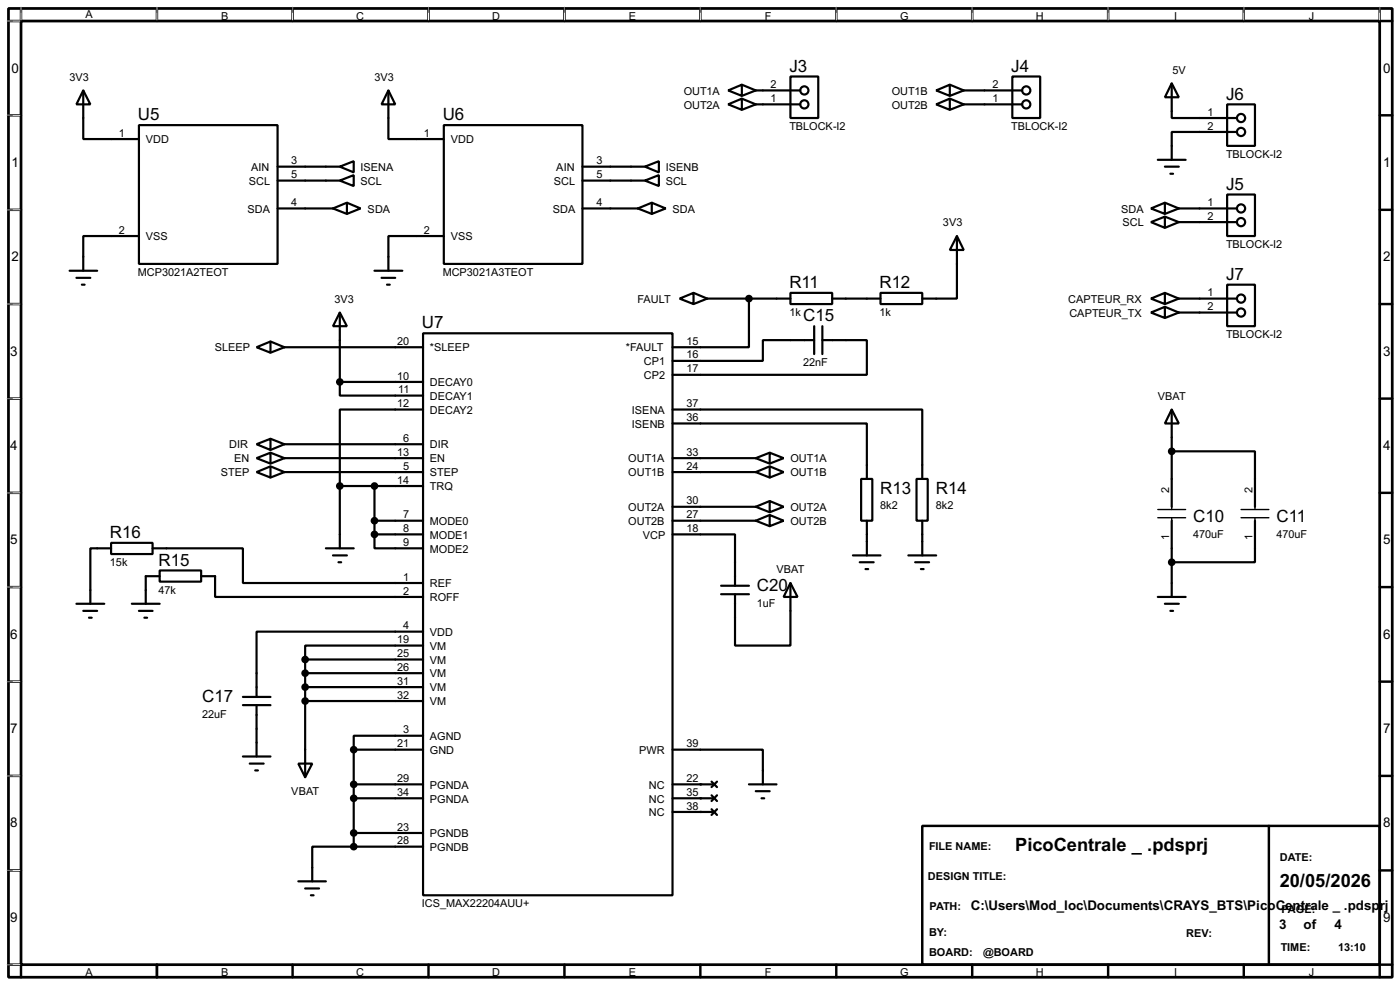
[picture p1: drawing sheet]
<svg xmlns="http://www.w3.org/2000/svg" width="256mm" height="180mm" viewBox="0 0 256 180" stroke-linecap="round" stroke-linejoin="round" font-family="sans-serif">
<path d="M1.6 1.6h253.5v177.3h-253.5zM3.9 3.9h248.9v172.7h-248.9z" fill="none" stroke="#000" stroke-width=".5"/>
<g fill="none" stroke="#000" stroke-width=".45">
<path d="M3.9 1.6v2.3h-2.3M28.8 1.6v2.3M53.6 1.6v2.3M78.5 1.6v2.3M103.4 1.6v2.3M128.3 1.6v2.3M153.2 1.6v2.3M178.1 1.6v2.3M203 1.6v2.3M227.9 1.6v2.3M252.8 1.6v2.3h2.3M1.6 21.1h2.3"/>
<path d="M1.6 38.4h2.3M252.8 21.1h2.3M252.8 38.4h2.3M1.6 55.7h2.3M252.8 55.7h2.3M1.6 73h2.3M252.8 73h2.3M1.6 90.2h2.3M252.8 90.2h2.3M1.6 107.5h2.3M252.8 107.5h2.3M1.6 124.8h2.3"/>
<path d="M252.8 124.8h2.3M1.6 142h2.3M1.6 159.3h2.3M169 151.2h83.8v25.4h-83.8zM232.5 151.2v25.4M252.8 142h2.3M252.8 159.3h2.3M1.6 176.6h2.3v2.3M28.8 176.6v2.3M53.6 176.6v2.3M78.5 176.6v2.3M103.4 176.6v2.3"/>
<path d="M128.3 176.6v2.3M153.2 176.6v2.3M178.1 176.6v2.3M203 176.6v2.3M227.9 176.6v2.3M255.1 176.6h-2.3v2.3"/>
</g>
<g fill="none" stroke="#fff" stroke-width=".18">
<path d="M1.3 3.9h2.3M3.9 1.3v2.3M28.8 1.3v2.3M53.6 1.3v2.3M78.5 1.3v2.3M103.4 1.3v2.3M128.3 1.3v2.3M153.2 1.3v2.3M178.1 1.3v2.3M203 1.3v2.3M227.9 1.3v2.3M252.8 1.3v2.3"/>
<path d="M1.3 21.1h2.3M1.3 38.4h2.3M1.3 55.7h2.3M1.3 73h2.3M1.3 90.2h2.3M1.3 107.5h2.3M1.3 124.8h2.3M1.3 142h2.3M1.3 159.3h2.3M1.3 176.6h2.3"/>
</g>
<g fill="#000">
<path d="M1.3 3.8l1.1 .1zM3.8 1.3l.1 1.1zM28.7 1.3l.1 1.1zM53.6 1.3v1.1zM78.5 1.3v1.1zM103.4 1.3v1.1zM128.3 1.3v1.1zM153.2 1.3v1.1zM178.1 1.3v1.1zM203 1.3v1.1zM227.8 1.3l.1 1.1zM252.7 1.3l.1 1.1z"/>
<path d="M1.3 21.1h1.1zM1.3 38.4h1.1zM1.3 55.6l1.1 .1zM1.3 72.9l1.1 .1zM1.3 90.2h1.1zM1.3 107.4l1.1 .1zM1.3 124.7l1.1 .1zM1.3 142h1.1zM1.3 159.3h1.1zM1.3 176.5l1.1 .1z"/>
<circle cx="128.3" cy="143.6" r=".2"/>
<circle cx="128.3" cy="146.1" r=".2"/>
<circle cx="128.3" cy="148.6" r=".2"/>
</g>
<g fill="none" stroke="#000" stroke-width=".4">
<path d="M15.3 16.6l1.3 2.5h-2.6zM15.3 16.6v8.9h10.2M71.2 16.6l1.2 2.5h-2.5zM71.2 16.6v8.9h10.1M133.4 16.6l2.5-1.1v2.1zM133.4 19.1l2.5-1v2zM135.9 15.5l2.6 1.1M135.9 18.1l2.6 1M138.5 16.6h8.1M138.5 19.1h8.1M138.5 16.6l-2.6 1M138.5 19.1l-2.6 1"/>
<path d="M144.8 14h5.1v7.6h-5.1zM171.5 16.6l2.5-1.1v2.1zM171.5 19.1l2.5-1v2zM174 15.5l2.6 1.1M174 18.1l2.6 1M176.6 16.6h10.7M176.6 19.1h10.7M176.6 16.6l-2.6 1M176.6 19.1l-2.6 1M185.5 14h5.1v7.6h-5.1zM214.7 15.3l1.3 2.5h-2.6zM214.7 15.3v6.3h11.9"/>
<path d="M224.8 19.1h5.1v7.6h-5.1zM25.5 22.9h25.4v25.4h-25.4zM50.9 30.5h11.4M50.9 33.1h11.4M50.9 38.2h10.1M61 38.2l2.6 1M62.3 30.5l2.5-1v2.1zM62.3 33.1l2.5-1v2zM63.6 37.1l2.5 1.1-2.5 1zM63.6 37.1l-2.6 1.1M81.3 22.9h25.4v25.4h-25.4zM106.7 30.5h11.5"/>
<path d="M106.7 33.1h11.5M106.7 38.2h10.2M116.9 38.2l2.5 1M118.2 30.5l2.5-1v2.1zM118.2 33.1l2.5-1v2zM119.4 37.1l2.6 1.1-2.6 1zM119.4 37.1l-2.5 1.1M210.9 38.2l2.5-1.1v2.1zM212.1 29.3h5.1M213.4 30.5h2.6M213.4 37.1l2.6 1.1M213.4 39.7l2.6 1"/>
<path d="M214.4 31.8h.5M216 38.2h10.6M216 38.2l-2.6 1M224.8 35.6h5.1v7.6h-5.1zM226.6 24.2h-11.9v5.1M12.8 49.6h5M14 50.9h2.6M15 52.1h.5M25.5 43.2h-10.2v6.4M62.3 57.2l1.3 2.5h-2.6zM62.3 57.2v12.7M68.6 49.6h5.1"/>
<path d="M69.9 50.9h2.5M70.9 52.1h.5M81.3 43.2h-10.1v6.4M124.5 54.7l2.6-1.1v2.1zM127.1 53.6l2.5 1.1M129.6 54.7h15.2M129.6 54.7l-2.5 1M137.2 54.7v8.9h-14M144.8 53.6h7.7v2.1h-7.7zM149.2 59.7v5.1M150.7 59.7v5.1M152.5 54.7h8.8"/>
<path d="M161.3 53.6h7.7v2.1h-7.7zM175.3 43.2l1.3 2.6h-2.6zM175.3 43.2v11.5h-6.3M210.9 40.7l2.5-1v2zM210.9 54.7l2.5-1.1v2.1zM210.9 57.2l2.5-1v2zM213.4 53.6l2.6 1.1M213.4 56.2l2.6 1M216 40.7h10.6M216 54.7h10.6M216 57.2h10.6M216 40.7l-2.6 1"/>
<path d="M216 54.7l-2.6 1M216 57.2l-2.6 1M224.8 52.1h5.1v7.6h-5.1zM47 63.6l2.6-1.1v2.1zM49.6 62.5l2.5 1.1M52.1 63.6h25.4M52.1 63.6l-2.5 1M62.3 69.9v2.5h15.2M62.3 69.9h15.2M77.5 61h45.7v102.9h-45.7zM77.5 75h-15.2v14M123.2 75h45.8v12.7"/>
<path d="M123.2 77.5h35.6v10.2M149.2 62.3h-9.4v3.8h-16.6M150.7 62.3h8.1v6.3h-35.6M214.7 75l1.3 2.5h-2.6zM214.7 75v17.8M20.4 99.4h7.6v2h-7.6zM47 86.4l2.6-1v2zM47 83.9l2.6-1v2zM47 81.3l2.6-1v2.1zM49.6 85.4l2.5 1M49.6 82.9l2.5 1M49.6 80.3l2.5 1"/>
<path d="M52.1 81.3h25.4M52.1 83.9h25.4M52.1 86.4h25.4M52.1 86.4l-2.5 1M52.1 83.9l-2.5 1M52.1 81.3l-2.5 1.1M62.3 89v11.4M62.3 89h15.2M68.6 97.8v2.6h8.9M68.6 89v8.8M68.6 95.3h8.9M68.6 97.8h8.9"/>
<path d="M123.2 97.8h11.5v9.4M123.2 83.9h15.3M123.2 86.4h15.3M123.2 95.3h15.3M123.2 92.8h15.3M138.5 83.9l2.5 1M138.5 86.4l2.5 1M138.5 92.8l2.5 1M138.5 95.3l2.5 1M141 82.9l2.6 1-2.6 1zM141 85.4l2.6 1-2.6 1zM141 91.7l2.6 1.1-2.6 1z"/>
<path d="M141 94.3l2.6 1-2.6 1zM141 82.9l-2.5 1M141 85.4l-2.5 1M141 91.7l-2.5 1.1M141 94.3l-2.5 1M157.8 87.7h2v7.6h-2zM158.8 95.3v6.4M167.9 87.7h2.1v7.6h-2.1zM169 95.3v6.4M214.7 82.6h15.2v10.2M214.7 95.3v14M229.9 95.3v7.6h-15.2"/>
<path d="M14 110.5h5.1M15.3 111.8h2.5M16.3 113.1h.5M20.4 100.4h-3.8v10.1M24.2 110.5h5.1M25.5 111.8h2.5M26.5 113.1h.5M28 100.4h16.5v6.3h33M29.3 104.4h7.6v2.1h-7.6zM29.3 105.5h-2.6v5M36.9 105.5h2.5v3.8h38.1M59.7 100.4h5.1"/>
<path d="M61 101.7h2.6M62 102.9h.5M77.5 115.6h-30.5v12M77.5 118.2h-21.6v2.5M132.1 108.8h5.1M132.1 107.2h5.1M144.8 106.7l1.3 2.6h-2.5zM144.8 106.7v11.5h-10.1v-9.4M156.3 101.7h5M157.5 102.9h2.6M158.6 104.2h.5M166.4 101.7h5.1"/>
<path d="M167.7 102.9h2.5M168.7 104.2h.5M212.1 109.3h5.1M213.4 110.5h2.6M214.4 111.8h.5M44.5 138.5h5.1M44.5 129.1h5.1M44.5 127.6h5.1M45.8 139.8h2.5M47 129.1v9.4M54.7 139.8h2.5l-1.3 2.5zM55.9 120.7v21.6"/>
<path d="M55.9 120.7h21.6M55.9 123.2h21.6M55.9 125.8h21.6M55.9 128.3h21.6M64.8 137.2v17.8M64.8 137.2h12.7M77.5 134.7h-12.7v2.5M123.2 137.2h16.6v6.4M46.8 141h.5M64.8 155h-7.6v6.3M64.8 143.6h12.7M64.8 146.1h12.7"/>
<path d="M64.8 152.5h12.7M64.8 155h12.7M123.2 143.6h7.7M123.2 146.1h7.7M123.2 148.6h7.7M130.4 143.1l1 1M130.4 145.6l1 1M130.4 148.1l1 1.1M131.4 143.1l-1 1M131.4 145.6l-1 1M131.4 148.1l-1 1.1M137.2 143.6h5.1"/>
<path d="M138.5 144.8h2.5M139.5 146.1h.5M54.7 161.3h5M55.9 162.6h2.6M57 163.9h.5"/>
<circle cx="147.3" cy="16.6" r=".75"/>
<circle cx="147.3" cy="19.1" r=".75"/>
<circle cx="188" cy="19.1" r=".75"/>
<circle cx="188" cy="16.6" r=".75"/>
<circle cx="227.3" cy="38.2" r=".75"/>
<circle cx="227.3" cy="24.2" r=".75"/>
<circle cx="227.3" cy="21.6" r=".75"/>
<circle cx="227.3" cy="54.7" r=".75"/>
<circle cx="227.3" cy="57.2" r=".75"/>
<circle cx="227.3" cy="40.7" r=".75"/>
</g>
<g fill="#000" stroke="#000" stroke-width=".4">
<circle cx="137.2" cy="54.7" r=".5"/>
<circle cx="62.2" cy="69.9" r=".5"/>
<circle cx="62.2" cy="89" r=".5"/>
<circle cx="68.6" cy="95.3" r=".5"/>
<circle cx="68.6" cy="97.8" r=".5"/>
<circle cx="68.6" cy="89" r=".5"/>
<circle cx="214.6" cy="82.6" r=".5"/>
<circle cx="214.6" cy="102.9" r=".5"/>
<circle cx="55.9" cy="128.3" r=".5"/>
<circle cx="55.9" cy="125.8" r=".5"/>
<circle cx="55.9" cy="120.7" r=".5"/>
<circle cx="55.9" cy="123.2" r=".5"/>
<circle cx="64.8" cy="137.2" r=".5"/>
<circle cx="64.8" cy="146.1" r=".5"/>
<circle cx="64.8" cy="143.6" r=".5"/>
<circle cx="64.8" cy="155" r=".5"/>
<circle cx="64.8" cy="152.5" r=".5"/>
</g>
<path d="M212.1 94.8h5.1M212.1 93.3h5.1M214.7 92.8v.5M214.7 94.8v.5M227.4 94.8h5.1M227.4 93.3h5.1M229.9 92.8v.5M229.9 94.8v.5" fill="none" stroke="#000" stroke-width=".25"/>
<g font-size="3.4">
<text x="186" y="155.7">PicoCentrale _ .pdsprj</text>
<text x="234.5" y="162.3">20/05/2026</text>
</g>
<g font-size="3.1">
<text x="144.6" y="13.1">J3</text>
<text x="185.3" y="13.1">J4</text>
<text x="25.3" y="22">U5</text>
<text x="81.1" y="22">U6</text>
<text x="224.6" y="18.2">J6</text>
<text x="224.6" y="34.7">J5</text>
<text x="144.6" y="52.7">R11</text>
<text x="161.1" y="52.7">R12</text>
<text x="224.6" y="51.2">J7</text>
<text x="147.2" y="58.8">C15</text>
<text x="77.3" y="60.1">U7</text>
<text x="161.3" y="90.4">R13</text>
<text x="171.5" y="90.4">R14</text>
<text x="218.6" y="95.6">C10</text>
<text x="233.9" y="95.6">C11</text>
<text x="20.2" y="98.5">R16</text>
<text x="29.1" y="103.5">R15</text>
<text x="138.7" y="108.2">C20</text>
<text x="37.1" y="128.5">C17</text>
</g>
<g font-size="2.5">
<text x="2.1" y="13.3">0</text>
<text x="253.4" y="13.3">0</text>
<text x="2.1" y="30.5">1</text>
<text x="253.4" y="30.5">1</text>
<text x="2.1" y="47.8">2</text>
<text x="253.4" y="47.8">2</text>
<text x="1.9" y="65.1">3</text>
<text x="253.4" y="65.1">3</text>
<text x="1.9" y="82.3">4</text>
<text x="253.4" y="82.3">4</text>
<text x="1.9" y="99.6">5</text>
<text x="253.4" y="99.6">5</text>
<text x="1.9" y="116.9">6</text>
<text x="253.4" y="116.9">6</text>
<text x="1.9" y="134.2">7</text>
<text x="253.4" y="134.2">7</text>
<text x="1.9" y="151.4">8</text>
<text x="253.4" y="151.4">8</text>
<text x="177.9" y="166.5">C:\Users\Mod_loc\Documents\CRAYS_BTS\PicoCentrale _ .pdsprj</text>
<text x="1.9" y="168.7">9</text>
<text x="234.3" y="170">3</text>
<text x="238.8" y="170">of</text>
<text x="244.5" y="170">4</text>
<text x="253.4" y="168.7">9</text>
</g>
<g font-size="2">
<text x="15.6" y="3.3">A</text>
<text x="40.5" y="3.6">B</text>
<text x="65.3" y="3.6">C</text>
<text x="90.2" y="3.6">D</text>
<text x="115.2" y="3.6">E</text>
<text x="140.1" y="3.6">F</text>
<text x="164.9" y="3.6">G</text>
<text x="189.8" y="3.6">H</text>
<text x="215.1" y="3.6">I</text>
<text x="239.7" y="3.6">J</text>
<text x="12.8" y="14.8">3V3</text>
<text x="68.6" y="14.8">3V3</text>
<text x="125.3" y="17.3">OUT1A</text>
<text x="141.1" y="16.1">2</text>
<text x="163.4" y="17.3">OUT1B</text>
<text x="181.8" y="16.1">2</text>
<text x="214.8" y="13.5">5V</text>
<text x="125.3" y="19.9">OUT2A</text>
<text x="141.1" y="18.7">1</text>
<text x="144.6" y="23.8">TBLOCK-I2</text>
<text x="163.4" y="19.9">OUT2B</text>
<text x="181.8" y="18.7">1</text>
<text x="185.3" y="23.8">TBLOCK-I2</text>
<text x="221.2" y="21.2">1</text>
<text x="221.2" y="23.7">2</text>
<text x="21.8" y="25">1</text>
<text x="26.7" y="26.2">VDD</text>
<text x="77.6" y="25">1</text>
<text x="82.6" y="26.2">VDD</text>
<text x="224.6" y="28.9">TBLOCK-I2</text>
<text x="45.6" y="33.8">SCL</text>
<text x="46" y="31.3">AIN</text>
<text x="53.4" y="30.1">3</text>
<text x="53.4" y="32.6">5</text>
<text x="66.1" y="31.3">ISENA</text>
<text x="66.1" y="33.8">SCL</text>
<text x="101.5" y="33.8">SCL</text>
<text x="101.9" y="31.3">AIN</text>
<text x="109.3" y="30.1">3</text>
<text x="109.3" y="32.6">5</text>
<text x="122" y="31.3">ISENB</text>
<text x="122" y="33.8">SCL</text>
<text x="45.4" y="38.9">SDA</text>
<text x="53.4" y="37.7">4</text>
<text x="67.4" y="38.9">SDA</text>
<text x="101.3" y="38.9">SDA</text>
<text x="109.3" y="37.7">4</text>
<text x="123.2" y="38.9">SDA</text>
<text x="172.8" y="41.4">3V3</text>
<text x="205.4" y="38.9">SDA</text>
<text x="205.6" y="41.4">SCL</text>
<text x="221.2" y="37.7">1</text>
<text x="221.2" y="40.2">2</text>
<text x="21.8" y="42.8">2</text>
<text x="26.7" y="44">VSS</text>
<text x="77.6" y="42.8">2</text>
<text x="82.6" y="44">VSS</text>
<text x="224.6" y="45.4">TBLOCK-I2</text>
<text x="25.3" y="50.5">MCP3021A2TEOT</text>
<text x="81.1" y="50.5">MCP3021A3TEOT</text>
<text x="61.3" y="55.4">3V3</text>
<text x="116.8" y="55.4">FAULT</text>
<text x="144.6" y="57.8">1k</text>
<text x="161.1" y="57.8">1k</text>
<text x="195.7" y="55.4">CAPTEUR_RX</text>
<text x="195.9" y="58">CAPTEUR_TX</text>
<text x="221.2" y="54.2">1</text>
<text x="221.2" y="56.8">2</text>
<text x="39.3" y="64.3">SLEEP</text>
<text x="72.7" y="63.1">20</text>
<text x="78.8" y="64.3">*SLEEP</text>
<text x="114.7" y="64.3">*FAULT</text>
<text x="125.8" y="63.1">15</text>
<text x="125.8" y="65.6">16</text>
<text x="224.6" y="61.9">TBLOCK-I2</text>
<text x="72.7" y="69.5">10</text>
<text x="73" y="72">11</text>
<text x="78.8" y="70.7">DECAY0</text>
<text x="118" y="66.8">CP1</text>
<text x="118" y="69.4">CP2</text>
<text x="125.8" y="68.2">17</text>
<text x="147.2" y="67">22nF</text>
<text x="72.7" y="74.5">12</text>
<text x="78.8" y="73.2">DECAY1</text>
<text x="78.8" y="75.7">DECAY2</text>
<text x="115.8" y="75.7">ISENA</text>
<text x="125.8" y="74.5">37</text>
<text x="125.8" y="77.1">36</text>
<text x="212.1" y="73.2">VBAT</text>
<text x="42" y="82.1">DIR</text>
<text x="72.7" y="83.4">13</text>
<text x="73.8" y="80.9">6</text>
<text x="78.8" y="82.1">DIR</text>
<text x="115.8" y="78.3">ISENB</text>
<text x="125.8" y="83.4">33</text>
<text x="40.4" y="87.2">STEP</text>
<text x="42.9" y="84.6">EN</text>
<text x="72.7" y="88.5">14</text>
<text x="73.8" y="86">5</text>
<text x="78.8" y="84.6">EN</text>
<text x="78.8" y="87.2">STEP</text>
<text x="78.8" y="89.7">TRQ</text>
<text x="115.1" y="84.6">OUT1A</text>
<text x="115.1" y="87.2">OUT1B</text>
<text x="125.8" y="86">24</text>
<text x="144.8" y="84.6">OUT1A</text>
<text x="144.8" y="87.2">OUT1B</text>
<text x="73.8" y="94.9">7</text>
<text x="115.1" y="93.5">OUT2A</text>
<text x="125.8" y="92.3">30</text>
<text x="125.8" y="94.9">27</text>
<text x="144.8" y="93.5">OUT2A</text>
<text x="161.3" y="93.2">8k2</text>
<text x="171.5" y="93.2">8k2</text>
<text x="214.2" y="90.2" transform="rotate(-90 214.2 90.2)">2</text>
<text x="229.5" y="90.2" transform="rotate(-90 229.5 90.2)">2</text>
<text x="73.8" y="97.4">8</text>
<text x="73.8" y="99.9">9</text>
<text x="78.8" y="96.1">MODE0</text>
<text x="78.8" y="98.6">MODE1</text>
<text x="78.8" y="101.1">MODE2</text>
<text x="115.1" y="96.1">OUT2B</text>
<text x="117.8" y="98.6">VCP</text>
<text x="125.8" y="97.4">18</text>
<text x="144.8" y="96.1">OUT2B</text>
<text x="214.2" y="98.9" transform="rotate(-90 214.2 98.9)">1</text>
<text x="218.6" y="98.4">470uF</text>
<text x="229.5" y="98.9" transform="rotate(-90 229.5 98.9)">1</text>
<text x="233.9" y="98.4">470uF</text>
<text x="20.2" y="103.6">15k</text>
<text x="73.8" y="106.3">1</text>
<text x="78.8" y="107.5">REF</text>
<text x="142.3" y="104.9">VBAT</text>
<text x="29.1" y="108.6">47k</text>
<text x="73.8" y="108.8">2</text>
<text x="78.8" y="110">ROFF</text>
<text x="138.7" y="111">1uF</text>
<text x="72.7" y="117.7">19</text>
<text x="73.8" y="115.2">4</text>
<text x="78.8" y="116.4">VDD</text>
<text x="78.8" y="118.9">VM</text>
<text x="72.7" y="120.3">25</text>
<text x="72.7" y="122.8">26</text>
<text x="72.7" y="125.3">31</text>
<text x="78.8" y="121.5">VM</text>
<text x="78.8" y="124">VM</text>
<text x="37.1" y="131.3">22uF</text>
<text x="72.7" y="127.9">32</text>
<text x="78.8" y="126.5">VM</text>
<text x="78.8" y="129.1">VM</text>
<text x="72.7" y="136.8">21</text>
<text x="73.8" y="134.2">3</text>
<text x="78.8" y="135.4">AGND</text>
<text x="78.8" y="138">GND</text>
<text x="117.1" y="138">PWR</text>
<text x="125.8" y="136.8">39</text>
<text x="72.7" y="143.1">29</text>
<text x="125.8" y="143.1">22</text>
<text x="53.4" y="145.6">VBAT</text>
<text x="72.7" y="145.7">34</text>
<text x="78.8" y="144.3">PGNDA</text>
<text x="78.8" y="146.9">PGNDA</text>
<text x="118.9" y="144.3">NC</text>
<text x="118.9" y="146.9">NC</text>
<text x="118.9" y="149.4">NC</text>
<text x="125.8" y="145.7">35</text>
<text x="125.8" y="148.2">38</text>
<text x="72.7" y="152">23</text>
<text x="72.7" y="154.5">28</text>
<text x="78.8" y="153.2">PGNDB</text>
<text x="78.8" y="155.7">PGNDB</text>
<text x="170.2" y="155.6">FILE NAME:</text>
<text x="170" y="161.1">DESIGN TITLE:</text>
<text x="234.5" y="157.7">DATE:</text>
<text x="77.3" y="166">ICS_MAX22204AUU+</text>
<text x="170.3" y="166.5">PATH:</text>
<text x="234.8" y="167.1">PAGE:</text>
<text x="170.2" y="171.4">BY:</text>
<text x="217.3" y="171.6">REV:</text>
<text x="15.6" y="178.6">A</text>
<text x="40.5" y="178.6">B</text>
<text x="65.3" y="178.6">C</text>
<text x="90.2" y="178.6">D</text>
<text x="115.2" y="178.6">E</text>
<text x="140.1" y="178.6">F</text>
<text x="164.9" y="178.6">G</text>
<text x="170.2" y="174.9">BOARD:</text>
<text x="180.1" y="175">@BOARD</text>
<text x="189.8" y="178.6">H</text>
<text x="215.1" y="178.6">I</text>
<text x="234.6" y="174.1">TIME:</text>
<text x="239.7" y="178.6">J</text>
<text x="245.2" y="174.1">13:10</text>
</g>
</svg>
